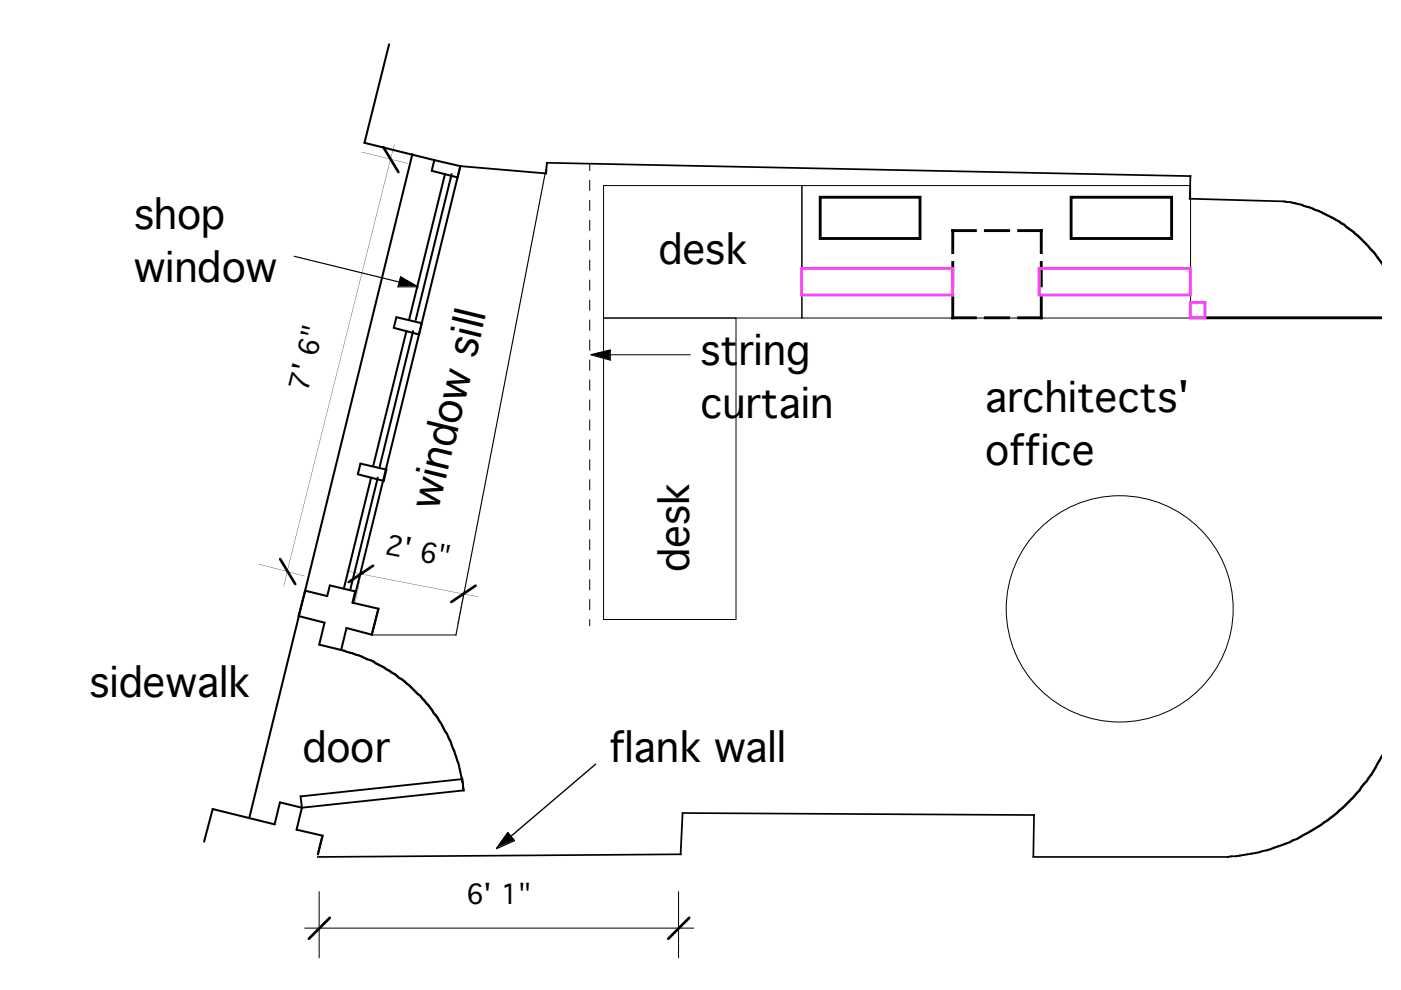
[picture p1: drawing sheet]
<svg xmlns="http://www.w3.org/2000/svg" width="297mm" height="210mm" viewBox="0 0 297 210" stroke-linecap="round" stroke-linejoin="round" font-family="sans-serif">
<g fill="none" stroke="#000" stroke-width=".21">
<path d="M125 34.6v1.6M125 38.1v2.4M128 39.3h42v28.1h-42zM170 39.3h82.4v28.1h-82.4zM125 42.4v2.3M125 46.6v2.3M125 50.8v2.4M125 55.1v2.3M125 59.3v2.3M84.3 60.8h4.4M125 63.5v2.4M125 67.8v2.3"/>
<path d="M125 72v2.3M125 76.2v2.4M128 67.4h28v64h-28zM129.2 75.2h17.2M129.4 74.1v2.4M125 80.5v2.3M125 84.7v2.3M125 88.9v2.4M125 93.2v2.3M125 97.4v2.3M125 101.6v2.4M125 105.9v2.3"/>
<path d="M125 110.1v2.3M125 114.3v2.4M125 118.6v2.3M78.8 134.6h18M125 122.8v2.3M125 127v2.4M125 131.3v1.5"/>
<circle cx="237.4" cy="129.1" r="24"/>
</g>
<g fill="#000">
<path d="M82.3 9.2h.4v.4l-5.2 20.9h-.4zM76.7 32.2l9.8 2.5zM77.1 30.1l15.2 3.7v.3l-15.2-3.6zM81 31h.5l3.2 5.3v.4h-.4l-3.3-5.3zM82.7 33.8l-21.8 87.4zM83.6 30.7l-.9 3.1zM87.3 32.5h.3v.4l-34.6 140.6h-.3zM91.3 36l5.9 1.4v.4l-5.9-1.4zM91.9 33.8l5.9 1.2v.4l-5.9-1.3zM91.9 33.8h.4v.3l-.6 2.3h-.4zM94.2 36.7h.3v.4l-7.6 30.9h-.3zM95.6 36.7h.3v.4l-7.6 30.9h-.3z"/>
<path d="M97.4 35h.4v.4l-.6 2.4h-.3zM97.4 35h.4v.4l-22.7 92.6h-.4zM97.4 35l18.6 1.6v.4l-18.6-1.6zM115.8 34.3l136.8 2.9v.3l-136.8-2.8zM115.8 34.3h.3l-.1 2.7h-.4zM115.9 34.5h.2v.2l-19.3 100h-.2zM252.2 37.2h.4l-.2 5.1h-.3zM62.3 54.2l22.6 5.5v.2l-22.6-5.5zM84.9 58.6l3.8 2.1v.2l-3.8-2.1zM84.9 58.6h.2v.2l-.6 2.1h-.2zM252.1 42l20.4 .5v.4l-20.4-.6zM272.1 42.5l.9 .2v.3l-.9-.1z"/>
<path d="M273.2 42.7l1.1 .1v.4l-1.1-.2zM273.9 42.8l1 .1v.4l-1-.1zM274.5 42.9l.9 .2v.3l-.9-.1zM275.1 43.1l1 .1v.4l-1-.2zM275.8 43.2l.9 .3v.4l-.9-.3zM276.3 43.5l1 .2v.3l-1-.1zM276.9 43.7l.9 .1v.3l-.9-.1zM277.5 43.8l1 .3v.3l-1-.3zM278.2 44.1l.9 .3v.3l-.9-.3zM278.7 44.4l1 .1v.4l-1-.2zM279.3 44.5l.9 .3v.3l-.9-.2zM279.9 44.8l.9 .3v.3l-.9-.3z"/>
<path d="M280.4 45.1l1 .2v.4l-1-.3zM281 45.3l.9 .3v.4l-.9-.3zM281.6 45.6l.9 .3v.4l-.9-.3zM282.1 45.9l1 .3v.3l-1-.2zM282.7 46.2h.4l.4 .3v.3h-.4l-.4-.3zM283.1 46.5l.9 .3v.3l-.9-.3zM283.7 46.8h.3l.6 .4v.3h-.4l-.5-.4zM284.2 47.2l1 .3v.3l-1-.3zM284.8 47.5h.4l.4 .4v.3h-.4l-.4-.4zM285.2 47.9h.4l.6 .4v.4h-.4l-.6-.5zM285.8 48.3h.4l.4 .3v.3h-.4l-.4-.2zM286.2 48.6h.4l.5 .4v.4h-.3l-.6-.5z"/>
<path d="M286.8 49h.3l.5 .4v.4h-.4l-.4-.4zM287.2 49.4h.4l.5 .5v.3h-.3l-.6-.4zM287.8 49.9h.3l.5 .4v.3h-.4l-.4-.4zM288.2 50.3h.4l.4 .4v.4h-.4l-.4-.5zM288.6 50.7h.4l.4 .4v.4h-.4l-.4-.4zM289 51.1h.4l.4 .5v.3h-.3l-.5-.4zM289.5 51.6h.3l.4 .4v.3h-.3l-.4-.4zM289.9 52h.3l.5 .5v.4h-.4l-.4-.6zM290.3 52.5h.4l.4 .5v.3h-.4l-.4-.4zM290.7 53h.4l.4 .4v.3h-.3l-.5-.4zM291.2 53.4h.3l.4 .6v.3h-.3l-.4-.6zM291.6 54h.3l.3 .4v.3h-.3l-.3-.4z"/>
<path d="M291.9 54.4h.3l.4 .5v.4h-.3l-.4-.6zM292.3 54.9h.3l.4 .6v.4h-.3l-.4-.6zM292.7 55.5h.3v.8l-.3-.4zM293 55.9v.9zM83.3 69.3l5.7 1.4v.4l-5.7-1.4zM83.9 67.1l5.7 1.2v.4l-5.7-1.3zM83.9 67.1h.3v.3l-.5 2.3h-.4zM86 70h.3v.4l-7 28.6h-.4zM87.4 70h.4v.4l-7.1 28.6h-.4zM89.2 68.3h.4v.4l-.6 2.4h-.3zM125.2 75.1l4.3 1.1v.3l-4.3-1.2zM125.2 75.1l4.3-1v.2l-4.1 1h-.2z"/>
<path d="M76.2 98.1l5.9 1.3v.3l-5.9-1.2zM76.2 98.1h.4v.4l-.6 2.2h-.3zM81.8 99.4h.3v.3l-.6 2.4h-.3zM54.8 119.6l9.8 2.6zM59.2 118.3h.4l3.2 5.4v.4h-.4l-3.2-5.4zM75.7 100.4l5.8 1.4v.3l-5.8-1.4zM78.5 101.1h.4v.3l-5.8 23.6h-.4zM79.9 101.1h.4v.3l-5.8 23.6h-.4zM60.9 121.1l-.7 3.2zM63.1 130.4l5.9 1.4v.4l-5.9-1.4zM64.5 125.1l5 1.1v.4l-5-1.2zM64.5 125.1h.4v.3l-1.4 5.4h-.4z"/>
<path d="M67.5 136.5l5 1.1v.4l-5-1.1zM68.6 131.8h.4v.4l-1.1 4.7h-.4zM69.8 123.9l5.7 1.3v.4l-5.7-1.3zM69.8 123.9h.3v.4l-.6 2.3h-.3zM72.2 137.6l.9 .2v.3l-.9-.1zM72.7 137.8l1.1 .3v.3l-1.1-.3zM73.3 133h.3v.3l-1.1 4.7h-.3zM73.3 133l5.7 1.4v.3l-5.7-1.4zM73.4 138.1l.9 .1v.4l-.9-.2zM74 138.2l.9 .1v.4l-.9-.1zM74.6 127.6l5.8 1.3v.3l-5.8-1.2zM74.6 138.3l1 .3v.4l-1-.3z"/>
<path d="M75.1 125.2h.4v.4l-.6 2.4h-.3zM75.3 138.6l.9 .2v.3l-.9-.1zM75.8 138.8l1.1 .2v.4l-1.1-.3zM76.5 139l1 .3v.4l-1-.3zM77.1 139.3l.9 .3v.4l-.9-.3zM77.7 139.6l.9 .1v.4l-.9-.1zM78.2 139.7l1.1 .3v.4l-1.1-.3zM80.1 128.9h.3v.3l-1.4 5.5h-.4zM78.9 140h.4l.6 .5v.3h-.4l-.6-.4zM79.5 140.5l.9 .2v.4l-.9-.3zM80.1 140.7l.9 .3v.4l-.9-.3zM80.6 141l.9 .3v.4l-.9-.3z"/>
<path d="M81.2 141.3h.3l.6 .4v.4h-.3l-.6-.4zM81.8 141.7l.9 .3v.4l-.9-.3zM82.3 142h.4l.5 .4v.4h-.3l-.6-.4zM82.9 142.4l.9 .3v.4l-.9-.3zM83.4 142.7h.4l.6 .4v.4h-.4l-.6-.4zM84 143.1h.4l.4 .5v.3h-.4l-.4-.4zM84.4 143.6l1 .2v.4l-1-.3zM85 143.8h.4l.5 .5v.3h-.3l-.6-.4zM85.6 144.3h.3l.4 .4v.3h-.3l-.4-.4zM86 144.7h.3l.6 .4v.4h-.3l-.6-.5zM86.6 145.1h.3l.4 .4v.4h-.3l-.4-.4zM87 145.5h.3l.6 .6v.4h-.4l-.5-.6z"/>
<path d="M87.5 146.1h.4l.4 .4v.4h-.3l-.5-.4zM88 146.5h.3l.4 .4v.4h-.3l-.4-.4zM88.4 146.9h.3l.6 .5v.3h-.4l-.5-.4zM88.9 147.4h.4l.4 .5v.4h-.3l-.5-.6zM89.4 147.9h.3l.5 .5v.3h-.4l-.4-.4zM89.8 148.4h.4l.4 .5v.4h-.4l-.4-.6zM90.2 148.9h.4l.4 .4v.4h-.4l-.4-.4zM90.6 149.3h.4l.4 .6v.4h-.3l-.5-.6zM91.1 149.9h.3l.4 .6v.3h-.3l-.4-.5zM91.5 150.5h.3l.3 .9h-.3zM91.8 151h.3l.5 .5v.3h-.4l-.4-.4zM92.2 151.5h.4l.4 .5v.4h-.4l-.4-.6z"/>
<path d="M92.6 152h.4l.3 .9h-.4zM92.9 152.6h.4l.4 .6v.3h-.4l-.4-.6zM93.3 153.2h.4l.3 .9h-.4zM93.6 153.7h.4l.2 .9h-.3zM93.9 154.3h.3l.3 .9h-.3zM94.2 154.8h.3l.4 .6v.4h-.3l-.4-.6zM94.6 155.4h.3l.3 1.1h-.3zM94.9 156.1h.3l.3 .9h-.3zM95.2 156.7h.3l.3 .9h-.4zM95.4 157.2h.4l.1 1h-.3zM95.6 157.8h.3l.3 1.1h-.3zM95.9 158.5h.3l.3 .9h-.4z"/>
<path d="M96.1 159.1h.4l.1 .9h-.3zM96.3 159.6h.3l.3 1.1h-.3zM293 159.6v1.1h-.3v-.3zM44.9 171.4l13.5 3.2v.4l-13.5-3.3zM44.9 171.4h.4v.3l-1.9 6.9h-.3zM59.2 169.9l5 1.2v.3l-5-1.1zM59.2 169.9h.3v.4l-1.1 4.7h-.4zM62.7 175.7l5.9 1.3v.4l-5.9-1.3zM63.5 168.7h.4l.3 2.7h-.4zM63.8 171.1h.4v.3l-1.1 4.7h-.4zM68.2 177h.4v.4l-1 3.9h-.4zM96.6 160.4h.3l.2 .9h-.4z"/>
<path d="M96.7 160.9h.4l.2 1.1h-.3zM97 161.6h.3l.2 .9h-.4zM97.1 162.2h.4l.1 1h-.3zM97.3 162.9h.3l.2 .9h-.4zM97.4 163.5h.4l.1 1h-.3zM97.6 164.2h.3l.2 .9h-.4zM97.7 164.7h.4l.1 1.1h-.4zM63.5 168.7l34.7-3.7v.4l-34.3 3.6h-.4zM97.8 165h.4l.3 2.8h-.4zM97.8 165.4h.4l.1 1h-.3zM98 166.7h.3l.2 1.1h-.4zM63.8 171.1l34.7-3.7v.4l-34.3 3.6h-.4z"/>
<path d="M107.6 176.4h.2l1.4 1.7v.2h-.2l-1.4-1.7zM107.6 176.4h.2v.2l-2.4 3.4h-.2v-.2zM105.2 179.8l4-1.7v.2l-3.8 1.7h-.2zM108.1 177.3l18.1-15.4h.2v.2l-18.1 15.4h-.2zM144.5 172.2l74.9 .4v.4l-74.9-.4zM144.5 172.2h.4v.4l-.4 8.7h-.4zM219.1 172.6h.3l-.1 9.1h-.4zM268.4 180.1l1.2-.3v.4l-.8 .3h-.4zM269.3 179.8l1.1-.3v.4l-.8 .3h-.3zM270 179.5l1.2-.2v.3l-.8 .3h-.4zM270.8 179.3l1.2-.3v.3l-.8 .3h-.4zM271.7 179l1-.3v.4l-.7 .2h-.3z"/>
<path d="M272.4 178.7l1.2-.3v.4l-.9 .3h-.3zM273.2 178.4l.7-.4h.4v.3l-.7 .5h-.4zM273.9 178l1.2-.3v.4l-.8 .2h-.4zM274.8 177.7l.7-.4h.4v.3l-.8 .5h-.3zM275.5 177.3l.7-.4h.4v.3l-.7 .4h-.4zM276.2 176.9l.9-.5h.3v.4l-.8 .4h-.4zM277.1 176.4l.7-.4h.3v.4l-.7 .4h-.3zM277.8 176l.7-.4h.3v.3l-.7 .5h-.3zM278.5 175.6l.7-.4h.3v.3l-.7 .4h-.3zM279.2 175.2l.7-.5h.3v.4l-.7 .4h-.3zM279.9 174.7l.7-.5h.3v.3l-.7 .6h-.3zM280.6 174.2l.7-.4h.3v.3l-.7 .4h-.3z"/>
<path d="M281.3 173.8l.7-.6h.3v.3l-.7 .6h-.3zM282 173.2l.6-.4h.3v.3l-.6 .4h-.3zM282.6 172.8l.7-.6h.3v.4l-.7 .5h-.3zM283.8 171.6h.4v.4l-.6 .6h-.3v-.4zM283.8 171.6l.7-.5h.4v.3l-.7 .6h-.4zM284.5 171.1l.6-.6h.3v.4l-.5 .5h-.4zM285.1 170.5l.7-.7h.4v.4l-.8 .7h-.3zM286.4 169.2h.3v.4l-.5 .6h-.4v-.4zM286.4 169.2l.5-.5h.4v.3l-.6 .6h-.3zM287.5 168h.3v.3l-.5 .7h-.4v-.3zM288.1 167.4h.3v.4l-.6 .5h-.3v-.3zM288.5 166.7h.3v.4l-.4 .7h-.3v-.4z"/>
<path d="M289 166h.4v.4l-.6 .7h-.3v-.4zM289 166l.6-.6h.4v.4l-.6 .6h-.4zM290 164.7h.4v.4l-.4 .7h-.4v-.4zM290.6 164h.4v.4l-.6 .7h-.4v-.4zM291 163.3h.4v.4l-.4 .7h-.4v-.4zM291.4 162.6h.4v.4l-.4 .7h-.4v-.4zM291.9 161.8h.3v.3l-.4 .9h-.4v-.4zM292.3 161.1h.3v.3l-.4 .7h-.3v-.3zM292.7 160.4h.3v.3l-.4 .7h-.3v-.3zM67.2 181.5l77.3-.5v.3l-76.9 .6h-.4zM260.1 181.5l1.2-.1v.3l-1.2 .2zM261.8 181.4l1.2-.2v.4l-1.2 .1z"/>
<path d="M262.7 181.2l1.2-.1v.4l-1.2 .1zM263.5 181.1l1.2-.1v.3l-1.2 .2zM264.4 181l1.2-.2v.4l-1.2 .1zM265.2 180.8l1.2-.1v.3l-1.2 .2zM266 180.7l1.1-.2v.4l-1.1 .1zM266.7 180.5l1.3-.3v.4l-.9 .3h-.4zM267.6 180.2l1.2-.1v.4l-1.2 .1z"/>
</g>
<path d="M272.7 42.8h.9M98.2 166v1.1M218.9 181.7h41.6M261 181.6h1.2" fill="none" stroke="#000" stroke-width=".36"/>
<path d="M84.9 58.6l3.6 2.1h-4.2zM125.2 75.1l4.1-1v2.1zM107.6 176.4l1.4 1.7-3.8 1.7z" fill="#000"/>
<g fill="none" stroke="#000" stroke-width=".61" stroke-linecap="butt">
<path d="M173.9 41.8h21.2v8.8h-21.2zM201.7 48.9h5.4M202 48.6v5.3M202 55.4v5.5M208.6 48.9h5.6M215.7 48.9h5.4M220.8 48.6v5.3M220.8 55.4v5.5M227.1 41.8h21.3v8.8h-21.3zM201.7 67.4h5.4M202 62.4v5.3M208.6 67.4h5.6"/>
<path d="M215.7 67.4h5.4M220.8 62.4v5.3M252.1 67.4h40.9"/>
</g>
<path d="M169.9 56.9h32.1v5.7h-32.1zM220.3 56.9h32.1v5.7h-32.1zM252.4 64.1h3.1v3.3h-3.1z" fill="none" stroke="#ff40ff" stroke-width=".61" stroke-linecap="butt"/>
<path d="M63.1 68.1l7.4 1.8-3.4 13.5-7.2-1.8z" fill-rule="evenodd" fill="#fff"/>
<path d="M73.7 123.2l5.2-3.5h.4v.4l-5.2 3.5h-.4zM73.4 121l3.2 .7zM76.5 121.7l21.8 4.3zM76.7 120.8l-1.4 7.1zM98.3 125.9l3.1 .6zM98.4 125.1l-1.4 7.1zM95.4 127.5l5.3-3.6h.4v.5l-5.3 3.5h-.4z" fill="#000"/>
<path d="M82.6 112l13.5 2.6-1.4 7.4-13.5-2.7z" fill-rule="evenodd" fill="#fff"/>
<path d="M64.5 196.8h82.6M67.7 189v14.2M143.9 189v14.2" fill="none" stroke="#000" stroke-width=".21"/>
<path d="M65.2 198.9l4.6-4.5h.4v.4l-4.6 4.5h-.4zM146 194.4h.4v.4l-4.6 4.5h-.4v-.4z" fill="#000"/>
<path d="M98.8 186h14v7.5h-14z" fill-rule="evenodd" fill="#fff"/>
<g font-size="8.5">
<text x="28.4" y="48.5">shop</text>
<text x="28.4" y="59.7">window</text>
<text x="139.6" y="56.1">desk</text>
<text x="148.5" y="77.4">st</text>
<text x="156.5" y="77.4">ring</text>
<text x="148.5" y="88.7">cu</text>
<text x="158.1" y="88.7">rtain</text>
<text x="208.9" y="87.4">architects'</text>
<text x="208.9" y="98.7">office</text>
<text x="92.9" y="108.4" transform="rotate(-76 92.9 108.4)">window sill</text>
<text x="146.1" y="121.3" transform="rotate(-90 146.1 121.3)">desk</text>
<text x="19" y="147.8">sidewalk</text>
<text x="64.1" y="161.5">door</text>
<text x="129.2" y="161.5">flank wall</text>
</g>
<g font-size="5.6">
<text x="65.2" y="83" transform="rotate(-76 65.2 83)">7' 6&quot;</text>
<text x="81.5" y="117.5" transform="rotate(11 81.5 117.5)">2' 6&quot;</text>
<text x="98.8" y="191.7">6' 1&quot;</text>
</g>
</svg>
